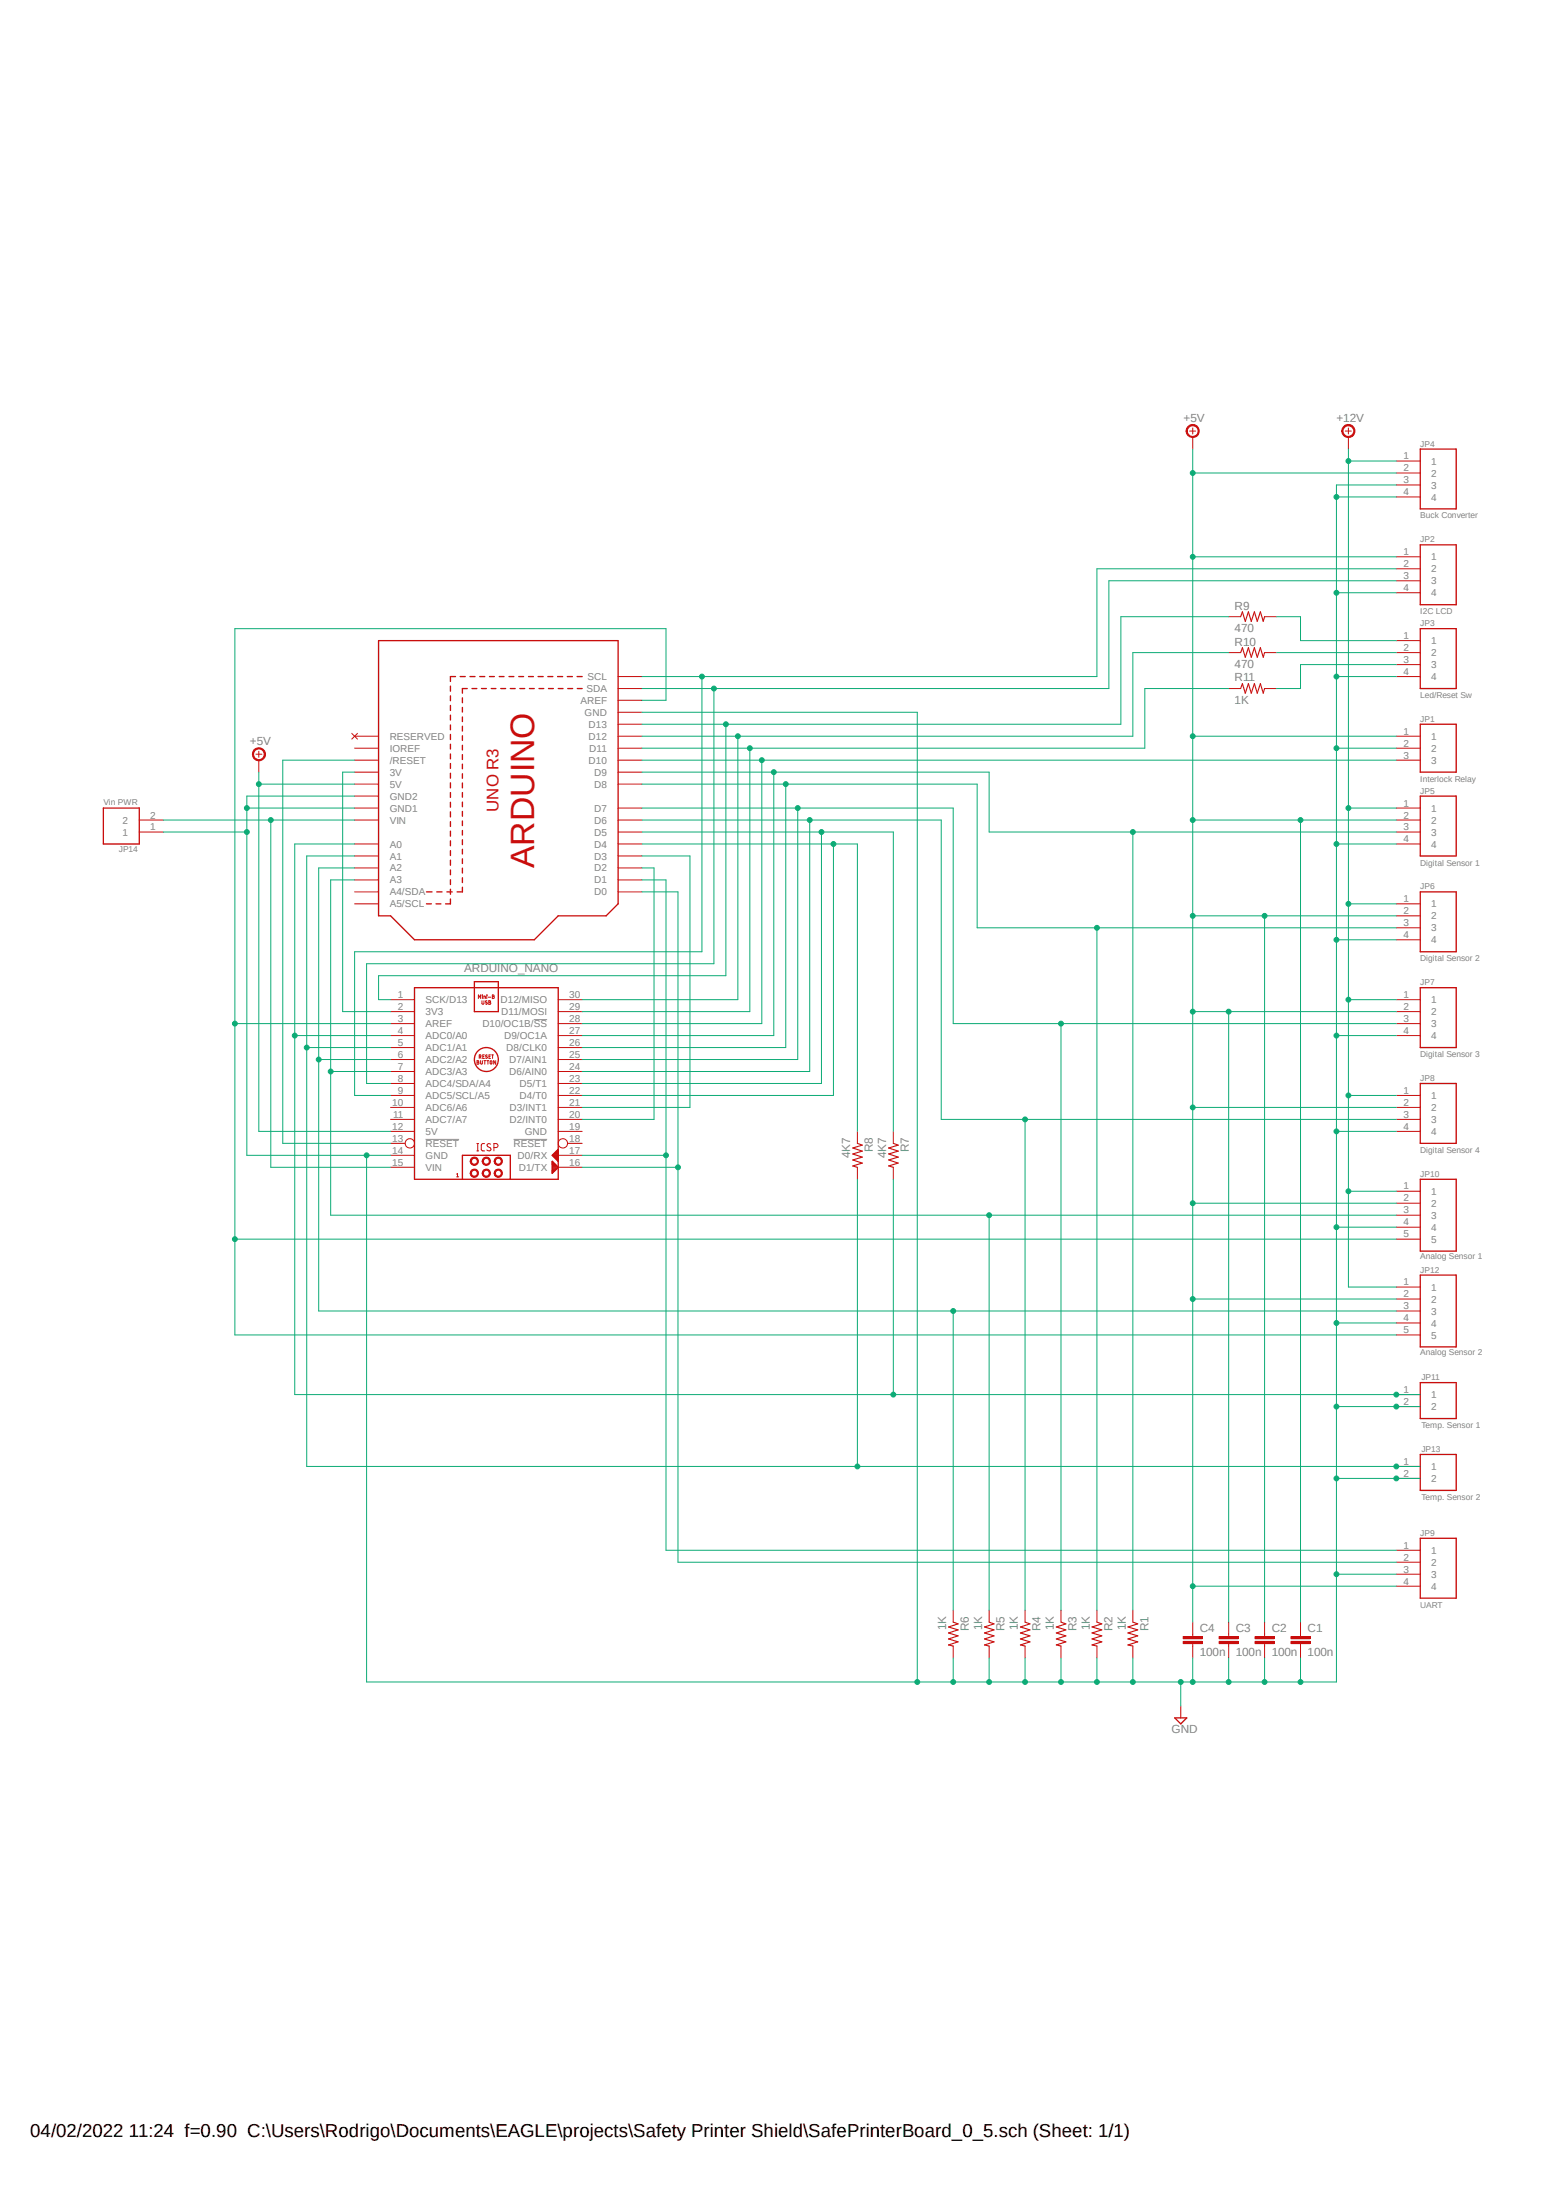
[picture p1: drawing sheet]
<svg xmlns="http://www.w3.org/2000/svg" width="297mm" height="420mm" viewBox="0 0 297 420" stroke-linecap="round" stroke-linejoin="round" font-family="sans-serif">
<path d="M19.3 78.3l264.3 253.1M283.6 78.3l-264.3 253.1" fill="none" stroke="#fff" stroke-width=".19"/>
<path d="M101.9 194.6h2.5M81.2 217.5h6.4M98 217.5h6.4" fill="none" stroke="#808080" stroke-width=".19"/>
<g fill="none" stroke="#c90d0c" stroke-width=".25">
<path d="M72.3 122.3h45.7v50.3l-2.3 2.2h-9.1l-4.6 4.6h-22.9l-4.6-4.6h-2.2zM86 131v1M86 132.8v1M86 134.7v.9M86 136.5v1M86 138.4v.9M87 129.2h-1v.9M87.8 129.2h1M88.3 133.2v1M88.3 135v.9M88.3 136.9v.9M88.3 138.6v1"/>
<path d="M89.2 131.4h-.9v.9M89.7 129.2h1M90.1 131.4h.9M91.6 129.2h.9M91.9 131.4h.9M93.4 129.2h1M93.8 131.4h.9M95.3 129.2h.9M95.6 131.4h.9M97.2 129.2h.9M97.4 131.4h.9M99 129.2h.9"/>
<path d="M99.2 131.4h1M100.9 129.2h.9M101 131.4h1M102.7 129.2h1M102.9 131.4h.9M104.6 129.2h.9M104.7 131.4h.9M106.4 129.2h1M106.6 131.4h.9M108.3 129.2h1M108.4 131.4h.9M110.2 129.2h.9"/>
<path d="M110.2 131.4h.9M86 140.2v1M86 142.1v.9M86 143.9v1M86 145.8v.9M86 147.6v.9M86 149.4v1M86 151.3v.9M86 153.2v.9M86 155v1M86 156.8v1M86 158.7v.9"/>
<path d="M88.3 140.5v.9M88.3 142.3v.9M88.3 144.1v.9M88.3 145.9v.9M88.3 147.7v.9M88.3 149.5v.9M88.3 151.3v.9M88.3 153.1v.9M88.3 154.9v.9M88.3 156.7v.9M88.3 158.5v.9M81.4 172.6h.9"/>
<path d="M81.4 170.3h1.1M83.2 172.6h1M83.4 170.3h1M85.3 170.3h1M86 160.5v1M86 162.4v.9M86 164.2v1M86 166.1v.9M86 167.9v1M86 169.8v.9M86 171.6v1h-1M88.3 160.3v.9"/>
<path d="M88.3 162.1v.9M88.3 164v.8M88.3 165.7v1M88.3 167.6v.9M88.3 169.4v.9h-1.1"/>
</g>
<g fill="none" stroke="#c90d0c" stroke-width=".19">
<path d="M67.1 140l1.1 1.1M68.2 140l-1.1 1.1M118 138.3h4.6M118 136h4.6M118 133.7h4.6M118 129.2h4.6M118 131.4h4.6M48.9 144h1.1M49.4 143.4v1.2M67.7 156.5h4.6M67.7 154.3h4.6M67.7 149.7h4.6"/>
<path d="M67.7 147.4h4.6M67.7 145.1h4.6M67.7 142.8h4.6M67.7 140.5h4.6M67.7 152h4.6M118 158.8h4.6M118 156.5h4.6M118 154.3h4.6M118 149.7h4.6M118 147.4h4.6M118 145.1h4.6M118 142.8h4.6"/>
<path d="M118 140.5h4.6M67.7 170.3h4.6M67.7 168h4.6M67.7 165.7h4.6M67.7 163.4h4.6M67.7 161.1h4.6M67.7 172.6h4.6M118 170.3h4.6M118 168h4.6M118 165.7h4.6M118 163.4h4.6M118 161.1h4.6"/>
</g>
<path d="M48.5 143.1a1.27 1.27 0 0 1 2 .1 1.27 1.27 0 0 1-.7 1.9 1.27 1.27 0 0 1-1.6-1.1h.2a1.02 1.02 0 0 1 1.4-1 1.02 1.02 0 0 1 .3 1.7 1.02 1.02 0 0 1-1.6-.3l-.1-.4h-.2z" fill-rule="evenodd" fill="#c90d0c"/>
<path d="M256.8 82.3h1.1M257.4 81.7v1.1M48.5 143.1a1.27 1.27 0 0 1 2 .1 1.27 1.27 0 0 1-.7 1.9 1.27 1.27 0 0 1-1.6-1.1h.2a1.02 1.02 0 0 1 1.4-1 1.02 1.02 0 0 1 .3 1.7 1.02 1.02 0 0 1-1.6-.3l-.1-.4h-.2zM49.4 145.1v2.3" fill="none" stroke="#c90d0c" stroke-width=".19"/>
<path d="M256.5 81.4a1.26 1.26 0 0 1 1.9 .3 1.26 1.26 0 0 1-.7 1.8 1.26 1.26 0 0 1-1.6-1.2h.2a1.05 1.05 0 0 1 1.4-1 1.05 1.05 0 0 1 .4 1.7 1.05 1.05 0 0 1-1.7-.3l-.1-.4h-.2z" fill-rule="evenodd" fill="#c90d0c"/>
<path d="M227.1 82.3h1.1M227.7 81.7v1.1M256.5 81.4a1.26 1.26 0 0 1 1.9 .3 1.26 1.26 0 0 1-.7 1.8 1.26 1.26 0 0 1-1.6-1.2h.2a1.05 1.05 0 0 1 1.4-1 1.05 1.05 0 0 1 .4 1.7 1.05 1.05 0 0 1-1.7-.3l-.1-.4h-.2zM257.4 83.4v2.3" fill="none" stroke="#c90d0c" stroke-width=".19"/>
<path d="M226.7 81.4a1.26 1.26 0 0 1 2 .3 1.26 1.26 0 0 1-.7 1.8 1.26 1.26 0 0 1-1.6-1.2h.3a1.03 1.03 0 0 1 1.3-1 1.03 1.03 0 0 1 .6 1.6 1.03 1.03 0 0 1-1.7 .1l-.2-.7h-.3z" fill-rule="evenodd" fill="#c90d0c"/>
<g fill="none" stroke="#c90d0c" stroke-width=".19">
<path d="M226.7 81.4a1.26 1.26 0 0 1 2 .3 1.26 1.26 0 0 1-.7 1.8 1.26 1.26 0 0 1-1.6-1.2h.3a1.03 1.03 0 0 1 1.3-1 1.03 1.03 0 0 1 .6 1.6 1.03 1.03 0 0 1-1.7 .1l-.2-.7h-.3zM227.7 83.4v2.3M74.5 200h4.6M74.5 197.7h4.6M74.5 195.4h4.6M74.5 193.1h4.6M74.5 190.8h4.6M91.3 190.6v-.7l.2 .4 .2-.4v.7M92 191.1l.1 .6 .2-.1 .1-.5M92 189.9v.1M92 189.9h.1M92 190h.1"/>
<path d="M92.1 190.2v.4M92.4 190.6v-.4h.2l.1 .4M92.9 189.9h.1M92.9 190.2v.4M93 191.1h-.2l-.1 .2 .3 .1v.2h-.3M93.2 190.4h.5M93.3 191.1l.3 .1-.1 .1 .2 .3-.2 .1h-.2zM93.3 191.3h.2M94 189.9l.3 .2-.1 .1 .2 .3-.2 .1h-.2zM94 190.2h.2M106.6 200h4.5M106.6 197.7h4.5"/>
<path d="M106.6 195.4h4.5M106.6 193.1h4.5M106.6 190.8h4.5M74.5 218.3h2.8M74.5 216h4.6M74.5 213.7h4.6M74.5 211.4h4.6M74.5 209.1h4.6M74.5 206.8h4.6M74.5 204.6h4.6M74.5 202.3h4.6M91 219.7h.4"/>
<path d="M91 218.3h.4M91.1 202.5l.3 .1-.1 .2 .1 .2-.1 .2h-.2zM91.1 202.8h.2M91.2 218.3v1.4M91.5 201.8h.2M91.7 201.8l.1-.3-.3-.1v.7M91.7 201.8l.1 .3M91.7 202.5l.2 .7 .2-.1v-.6M92.2 201.7h.2M92.4 202.5h.4M92.5 201.4h-.3v.7h.3M92.5 218.3l-.5 .1-.1 .2v.9l.6 .2"/>
<path d="M92.5 202.5v.7M92.9 202.5h.4M93 201.4h-.2l-.1 .1 .3 .5h-.3M93.1 202.5v.7M93.3 201.7h.3M93.6 202.6h.3v.5l-.1 .1-.2-.3zM93.6 218.4a.35 .35 0 0 0-.5 0 .35 .35 0 0 0 0 .5l.5 .2a.31 .31 0 0 1 .1 .4 .31 .31 0 0 1-.3 .2l-.5-.2M93.6 201.4h-.3v.7h.3M93.9 201.4h.3M94 201.4v.7M94.3 219.1h.4l.3-.2a.41 .41 0 0 0-.3-.6h-.4v1.4M94.6 202.5v.7l-.4-.7v.7"/>
<path d="M106.6 216h4.5M106.6 213.7h4.5M106.6 211.4h4.5M106.6 209.1h4.5M106.6 206.8h4.5M106.6 204.6h4.5M106.6 202.3h4.5M108.3 218.3h2.8M163.7 216v2.3M170.5 216v2.3M74.5 222.8h4.6M74.5 220.6h4.6"/>
<path d="M106.6 222.8h4.5M106.6 220.6h4.5M163.7 222.8v2.3M170.5 222.8v2.3M181.9 307.4v2.3M181.9 314.2v2.3M188.8 307.4v2.3M188.8 314.2v2.3M195.7 307.4v2.3M195.7 314.2v2.3M202.5 307.4v2.3M202.5 314.2v2.3"/>
<path d="M209.4 307.4v2.3M209.4 314.2v2.3M216.2 307.4v2.3M216.2 314.2v2.3M225.8 313.4h3.7v.4h-3.7zM225.8 312.4h3.7v.4h-3.7zM227.7 309.7v2.7M227.7 313.8v2.7M232.7 313.4h3.6v.4h-3.6zM232.7 312.4h3.6v.4h-3.6zM234.5 309.7v2.7M234.5 313.8v2.7"/>
<path d="M239.6 313.4h3.6v.4h-3.6zM239.6 312.4h3.6v.4h-3.6zM241.4 309.7v2.7M241.4 313.8v2.7M246.4 313.4h3.7v.4h-3.7zM246.4 312.4h3.7v.4h-3.7zM248.2 309.7v2.7M248.2 313.8v2.7M225.4 325.7v2.3"/>
<circle cx="78.2" cy="218.3" r=".89"/>
<circle cx="107.4" cy="218.3" r=".89"/>
</g>
<g fill="none" stroke="#c90d0c" stroke-width=".25">
<path d="M79.1 188.6h27.5v36.5h-27.5zM90.6 187.4h4.5v5.7h-4.5zM88.3 225.1v-4.5h9.1v4.5M224.2 328h2.3l-1.1 1.1z"/>
<circle cx="92.8" cy="202.3" r="2.29"/>
</g>
<path d="M225.8 313.6h3.7M225.8 312.6h3.7M232.7 313.6h3.6M232.7 312.6h3.6M239.6 313.6h3.6M239.6 312.6h3.6M246.4 313.6h3.7M246.4 312.6h3.7" fill="none" stroke="#c90d0c" stroke-width=".42"/>
<path d="M163.7 218.3l.9 .3-1.8 .6 1.8 .6-1.8 .5 1.8 .6-1.8 .5 1.8 .6-1.8 .6 .9 .2M170.5 218.3l.9 .3-1.8 .6 1.8 .6-1.8 .5 1.8 .6-1.8 .5 1.8 .6-1.8 .6 .9 .2M181.9 309.7l1 .3-1.8 .6 1.8 .5-1.8 .6 1.8 .6-1.8 .6 1.8 .5-1.8 .6 .8 .2M188.8 309.7l.9 .3-1.8 .6 1.8 .5-1.8 .6 1.8 .6-1.8 .6 1.8 .5-1.8 .6 .9 .2M195.7 309.7l.9 .3-1.8 .6 1.8 .5-1.8 .6 1.8 .6-1.8 .6 1.8 .5-1.8 .6 .9 .2M202.5 309.7l1 .3-1.9 .6 1.9 .5-1.9 .6 1.9 .6-1.9 .6 1.9 .5-1.9 .6 .9 .2M209.4 309.7l.9 .3-1.9 .6 1.9 .5-1.9 .6 1.9 .6-1.9 .6 1.9 .5-1.9 .6 1 .2M216.2 309.7l1 .3-1.9 .6 1.9 .5-1.9 .6 1.9 .6-1.9 .6 1.9 .5-1.9 .6 .9 .2" fill="none" stroke="#c90d0c" stroke-width=".21"/>
<path d="M94.7 221a.8 .8 0 0 1 1.1 .4 .8 .8 0 0 1-.5 1 .8 .8 0 0 1-1-.7h.3a.56 .56 0 0 1 .8-.5 .56 .56 0 0 1 .1 .9 .56 .56 0 0 1-.9-.1v-.3h-.3z" fill-rule="evenodd" fill="#c90d0c"/>
<path d="M94.7 221a.8 .8 0 0 1 1.1 .4 .8 .8 0 0 1-.5 1 .8 .8 0 0 1-1-.7h.3a.56 .56 0 0 1 .8-.5 .56 .56 0 0 1 .1 .9 .56 .56 0 0 1-.9-.1v-.3h-.3z" fill="none" stroke="#c90d0c" stroke-width=".19"/>
<path d="M92.4 223.3a.8 .8 0 0 1 1.2 .3 .8 .8 0 0 1-.6 1.1 .8 .8 0 0 1-1-.7h.3a.56 .56 0 0 1 .8-.5 .56 .56 0 0 1 .1 .9 .56 .56 0 0 1-.9-.2v-.2h-.3z" fill-rule="evenodd" fill="#c90d0c"/>
<path d="M92.4 223.3a.8 .8 0 0 1 1.2 .3 .8 .8 0 0 1-.6 1.1 .8 .8 0 0 1-1-.7h.3a.56 .56 0 0 1 .8-.5 .56 .56 0 0 1 .1 .9 .56 .56 0 0 1-.9-.2v-.2h-.3z" fill="none" stroke="#c90d0c" stroke-width=".19"/>
<path d="M90.1 223.3a.8 .8 0 0 1 1.2 .3 .8 .8 0 0 1-.6 1.1 .8 .8 0 0 1-1-.7h.3a.56 .56 0 0 1 .8-.5 .56 .56 0 0 1 .2 .9 .56 .56 0 0 1-1-.2v-.2h-.3z" fill-rule="evenodd" fill="#c90d0c"/>
<path d="M90.1 223.3a.8 .8 0 0 1 1.2 .3 .8 .8 0 0 1-.6 1.1 .8 .8 0 0 1-1-.7h.3a.56 .56 0 0 1 .8-.5 .56 .56 0 0 1 .2 .9 .56 .56 0 0 1-1-.2v-.2h-.3z" fill="none" stroke="#c90d0c" stroke-width=".19"/>
<path d="M94.7 223.3a.8 .8 0 0 1 1.1 .3 .8 .8 0 0 1-.5 1.1 .8 .8 0 0 1-1-.7h.3a.56 .56 0 0 1 .8-.5 .56 .56 0 0 1 .1 .9 .56 .56 0 0 1-.9-.2v-.2h-.3z" fill-rule="evenodd" fill="#c90d0c"/>
<path d="M94.7 223.3a.8 .8 0 0 1 1.1 .3 .8 .8 0 0 1-.5 1.1 .8 .8 0 0 1-1-.7h.3a.56 .56 0 0 1 .8-.5 .56 .56 0 0 1 .1 .9 .56 .56 0 0 1-.9-.2v-.2h-.3z" fill="none" stroke="#c90d0c" stroke-width=".19"/>
<path d="M90.1 221a.8 .8 0 0 1 1.2 .4 .8 .8 0 0 1-.6 1 .8 .8 0 0 1-1-.7h.3a.56 .56 0 0 1 .8-.5 .56 .56 0 0 1 .2 .9 .56 .56 0 0 1-1-.1v-.3h-.3z" fill-rule="evenodd" fill="#c90d0c"/>
<path d="M90.1 221a.8 .8 0 0 1 1.2 .4 .8 .8 0 0 1-.6 1 .8 .8 0 0 1-1-.7h.3a.56 .56 0 0 1 .8-.5 .56 .56 0 0 1 .2 .9 .56 .56 0 0 1-1-.1v-.3h-.3z" fill="none" stroke="#c90d0c" stroke-width=".19"/>
<path d="M92.4 221a.8 .8 0 0 1 1.2 .4 .8 .8 0 0 1-.6 1 .8 .8 0 0 1-1-.7h.3a.56 .56 0 0 1 .8-.5 .56 .56 0 0 1 .1 .9 .56 .56 0 0 1-.9-.1v-.3h-.3z" fill-rule="evenodd" fill="#c90d0c"/>
<g fill="none" stroke="#c90d0c" stroke-width=".19">
<path d="M266.5 88h4.6M266.5 90.3h4.6M266.5 92.6h4.6M266.5 94.9h4.6M234.5 117.7h2.3M241.4 117.7h2.3M266.5 106.3h4.6M266.5 108.6h4.6M266.5 110.9h4.6M266.5 113.2h4.6M234.5 124.6h2.3M234.5 131.4h2.3"/>
<path d="M241.4 124.6h2.3M241.4 131.4h2.3M266.5 122.3h4.6M266.5 124.6h4.6M266.5 126.9h4.6M266.5 129.2h4.6M26.6 156.5h4.6M26.6 158.8h4.6M266.5 140.5h4.6M266.5 142.8h4.6M266.5 145.1h4.6M266.5 154.3h4.6"/>
<path d="M266.5 156.5h4.6M266.5 158.8h4.6M266.5 161.1h4.6M266.5 172.6h4.6M266.5 174.8h4.6M266.5 177.1h4.6M266.5 179.4h4.6M266.5 190.8h4.6M266.5 193.1h4.6M266.5 195.4h4.6M266.5 197.7h4.6M266.5 209.1h4.6"/>
<path d="M266.5 211.4h4.6M266.5 213.7h4.6M266.5 216h4.6M87.2 224.2l.1-.2v.7M87.2 224.7h.3M92.4 221a.8 .8 0 0 1 1.2 .4 .8 .8 0 0 1-.6 1 .8 .8 0 0 1-1-.7h.3a.56 .56 0 0 1 .8-.5 .56 .56 0 0 1 .1 .9 .56 .56 0 0 1-.9-.1v-.3h-.3zM266.5 227.4h4.6M266.5 229.7h4.6M266.5 232h4.6M266.5 234.3h4.6M266.5 236.6h4.6M266.5 245.7h4.6"/>
<path d="M266.5 248h4.6M266.5 250.3h4.6M266.5 252.6h4.6M266.5 254.8h4.6M266.5 266.2h4.6M266.5 268.5h4.6M266.5 280h4.6M266.5 296h4.6M266.5 298.2h4.6M266.5 282.2h4.6M266.5 300.5h4.6M266.5 302.8h4.6"/>
</g>
<g fill="none" stroke="#c90d0c" stroke-width=".25">
<path d="M271.1 85.7h6.9v11.5h-6.9zM271.1 104h6.9v11.4h-6.9zM271.1 120h6.9v11.4h-6.9zM271.1 138.3h6.9v9.1h-6.9zM19.7 154.3h6.9v6.8h-6.9zM271.1 152h6.9v11.4h-6.9zM271.1 170.3h6.9v11.4h-6.9zM271.1 188.6h6.9v11.4h-6.9zM106.1 219.8h.5M106.3 219.7h.3M106.5 219.5h.1M271.1 206.8h6.9v11.5h-6.9z"/>
<path d="M105.4 221.7l1.2 1.1-1.2 1.2zM105.4 223.9l.1 .1M105.4 223.8h.2M105.4 223.6h.3M105.4 223.5h.5M105.4 223.3h.7M105.4 223.1h.9M105.4 223h1M105.4 222.8h1.1M105.4 222.6h.9M105.4 222.5h.8M105.4 222.3h.6"/>
<path d="M105.4 222.2h.5M105.4 222h.3M105.4 221.8h.1M105.4 220.6l1.2-1.2v2.3zM105.5 220.5h1.1M105.5 220.6h1.1M105.6 220.3h1M105.7 220.8h.9M105.8 220.2h.8M105.8 221h.8M106 220h.6M106 221.1h.6"/>
<path d="M106.2 221.3h.4M106.3 221.5h.3M106.5 221.7h.1M271.1 225.1h6.9v13.7h-6.9zM271.1 243.4h6.9v13.7h-6.9zM271.1 263.9h6.9v6.9h-6.9zM271.1 277.7h6.9v6.8h-6.9zM271.1 293.7h6.9v11.4h-6.9z"/>
</g>
<path d="M236.8 117.7l.4-.9 .5 1.8 .6-1.8 .5 1.8 .6-1.8 .6 1.8 .6-1.8 .5 1.8 .3-.9M236.8 124.6l.4-.9 .5 1.8 .6-1.8 .5 1.8 .6-1.8 .6 1.8 .6-1.8 .5 1.8 .3-.9M236.8 131.4l.4-.9 .5 1.8 .6-1.8 .5 1.8 .6-1.8 .6 1.8 .6-1.8 .5 1.8 .3-.9" fill="none" stroke="#c90d0c" stroke-width=".21"/>
<path d="M49.4 149.7h18.3M49.4 147.4v68.6h25.1" fill="none" stroke="#0dab76" stroke-width=".19"/>
<circle cx="49.4" cy="149.7" r=".46" fill="#0dab76"/>
<g fill="none" stroke="#0dab76" stroke-width=".19">
<path d="M227.7 85.7v89.1M227.7 156.5h38.8"/>
<circle cx="49.4" cy="149.7" r=".46"/>
</g>
<circle cx="227.7" cy="156.5" r=".46" fill="#0dab76"/>
<g fill="none" stroke="#0dab76" stroke-width=".19">
<path d="M266.5 174.8h-38.8v18.3"/>
<circle cx="227.7" cy="156.5" r=".46"/>
</g>
<circle cx="227.7" cy="174.8" r=".46" fill="#0dab76"/>
<g fill="none" stroke="#0dab76" stroke-width=".19">
<path d="M227.7 193.1h6.8"/>
<circle cx="227.7" cy="174.8" r=".46"/>
</g>
<circle cx="227.7" cy="140.5" r=".46" fill="#0dab76"/>
<g fill="none" stroke="#0dab76" stroke-width=".19">
<path d="M227.7 140.5h38.8M227.7 193.1v18.3h38.8M234.5 193.1h32"/>
<circle cx="227.7" cy="140.5" r=".46"/>
</g>
<circle cx="227.7" cy="193.1" r=".46" fill="#0dab76"/>
<g fill="none" stroke="#0dab76" stroke-width=".19">
<path d="M248.2 156.5v153.2"/>
<circle cx="227.7" cy="193.1" r=".46"/>
</g>
<circle cx="248.2" cy="156.5" r=".46" fill="#0dab76"/>
<g fill="none" stroke="#0dab76" stroke-width=".19">
<path d="M241.4 174.8v134.9"/>
<circle cx="248.2" cy="156.5" r=".46"/>
</g>
<circle cx="241.4" cy="174.8" r=".46" fill="#0dab76"/>
<g fill="none" stroke="#0dab76" stroke-width=".19">
<path d="M234.5 193.1v116.6"/>
<circle cx="241.4" cy="174.8" r=".46"/>
</g>
<circle cx="234.5" cy="193.1" r=".46" fill="#0dab76"/>
<g fill="none" stroke="#0dab76" stroke-width=".19">
<path d="M227.7 302.8v6.9"/>
<circle cx="234.5" cy="193.1" r=".46"/>
</g>
<circle cx="227.7" cy="211.4" r=".46" fill="#0dab76"/>
<g fill="none" stroke="#0dab76" stroke-width=".19">
<path d="M227.7 211.4v91.4M227.7 229.7h38.8"/>
<circle cx="227.7" cy="211.4" r=".46"/>
</g>
<circle cx="227.7" cy="229.7" r=".46" fill="#0dab76"/>
<g fill="none" stroke="#0dab76" stroke-width=".19">
<path d="M227.7 248h38.8"/>
<circle cx="227.7" cy="229.7" r=".46"/>
</g>
<circle cx="227.7" cy="248" r=".46" fill="#0dab76"/>
<g fill="none" stroke="#0dab76" stroke-width=".19">
<path d="M227.7 106.3h38.8"/>
<circle cx="227.7" cy="248" r=".46"/>
</g>
<circle cx="227.7" cy="106.3" r=".46" fill="#0dab76"/>
<g fill="none" stroke="#0dab76" stroke-width=".19">
<path d="M227.7 90.3h38.8"/>
<circle cx="227.7" cy="106.3" r=".46"/>
</g>
<circle cx="227.7" cy="90.3" r=".46" fill="#0dab76"/>
<g fill="none" stroke="#0dab76" stroke-width=".19">
<path d="M227.7 302.8h38.8"/>
<circle cx="227.7" cy="90.3" r=".46"/>
</g>
<circle cx="227.7" cy="302.8" r=".46" fill="#0dab76"/>
<g fill="none" stroke="#0dab76" stroke-width=".19">
<path d="M214 117.7v20.6h-91.4M138.6 138.3v48h-66.3v4.5h2.2"/>
<circle cx="227.7" cy="302.8" r=".46"/>
</g>
<circle cx="138.6" cy="138.3" r=".46" fill="#0dab76"/>
<g fill="none" stroke="#0dab76" stroke-width=".19">
<path d="M214 117.7h20.5M216.2 124.6v15.9h-93.6M140.8 140.5v50.3"/>
<circle cx="138.6" cy="138.3" r=".46"/>
</g>
<circle cx="140.8" cy="140.5" r=".46" fill="#0dab76"/>
<g fill="none" stroke="#0dab76" stroke-width=".19">
<path d="M216.2 124.6h18.3M218.5 131.4v11.4h-95.9M143.1 142.8v50.3M111.1 190.8h29.7"/>
<circle cx="140.8" cy="140.5" r=".46"/>
</g>
<circle cx="143.1" cy="142.8" r=".46" fill="#0dab76"/>
<g fill="none" stroke="#0dab76" stroke-width=".19">
<path d="M266.5 108.6h-57.1v20.6h-86.8M134 129.2v52.5h-66.3v27.4h6.8M218.5 131.4h16M111.1 193.1h32"/>
<circle cx="143.1" cy="142.8" r=".46"/>
</g>
<circle cx="134" cy="129.2" r=".46" fill="#0dab76"/>
<g fill="none" stroke="#0dab76" stroke-width=".19">
<path d="M266.5 110.9h-54.8v20.5h-89.1M136.3 131.4v52.6h-66.3v22.8h4.5"/>
<circle cx="134" cy="129.2" r=".46"/>
</g>
<circle cx="136.3" cy="131.4" r=".46" fill="#0dab76"/>
<g fill="none" stroke="#0dab76" stroke-width=".19">
<path d="M122.6 145.1h143.9M145.4 145.1v50.3"/>
<circle cx="136.3" cy="131.4" r=".46"/>
</g>
<circle cx="145.4" cy="145.1" r=".46" fill="#0dab76"/>
<g fill="none" stroke="#0dab76" stroke-width=".19">
<path d="M122.6 149.7h63.9v27.4h80M150 149.7v50.3M111.1 195.4h34.3"/>
<circle cx="145.4" cy="145.1" r=".46"/>
</g>
<circle cx="150" cy="149.7" r=".46" fill="#0dab76"/>
<g fill="none" stroke="#0dab76" stroke-width=".19">
<path d="M209.4 177.1v130.3"/>
<circle cx="150" cy="149.7" r=".46"/>
</g>
<circle cx="209.4" cy="177.1" r=".46" fill="#0dab76"/>
<g fill="none" stroke="#0dab76" stroke-width=".19">
<path d="M122.6 154.3h59.3v41.1h84.6M152.3 154.3v48M111.1 200h38.9"/>
<circle cx="209.4" cy="177.1" r=".46"/>
</g>
<circle cx="152.3" cy="154.3" r=".46" fill="#0dab76"/>
<g fill="none" stroke="#0dab76" stroke-width=".19">
<path d="M202.5 195.4v112"/>
<circle cx="152.3" cy="154.3" r=".46"/>
</g>
<circle cx="202.5" cy="195.4" r=".46" fill="#0dab76"/>
<g fill="none" stroke="#0dab76" stroke-width=".19">
<path d="M122.6 147.4h66.2v11.4h77.7M147.7 147.4v50.3M111.1 202.3h41.2"/>
<circle cx="202.5" cy="195.4" r=".46"/>
</g>
<circle cx="147.7" cy="147.4" r=".46" fill="#0dab76"/>
<g fill="none" stroke="#0dab76" stroke-width=".19">
<path d="M216.2 158.8v148.6"/>
<circle cx="147.7" cy="147.4" r=".46"/>
</g>
<circle cx="216.2" cy="158.8" r=".46" fill="#0dab76"/>
<g fill="none" stroke="#0dab76" stroke-width=".19">
<path d="M122.6 156.5h57.1v57.2h86.8M154.6 156.5v48.1M111.1 197.7h36.6"/>
<circle cx="216.2" cy="158.8" r=".46"/>
</g>
<circle cx="154.6" cy="156.5" r=".46" fill="#0dab76"/>
<g fill="none" stroke="#0dab76" stroke-width=".19">
<path d="M195.7 213.7v93.7"/>
<circle cx="154.6" cy="156.5" r=".46"/>
</g>
<circle cx="195.7" cy="213.7" r=".46" fill="#0dab76"/>
<g fill="none" stroke="#0dab76" stroke-width=".19">
<path d="M122.6 158.8h47.9v57.2M156.8 158.8v48M111.1 204.6h43.5"/>
<circle cx="195.7" cy="213.7" r=".46"/>
</g>
<circle cx="156.8" cy="158.8" r=".46" fill="#0dab76"/>
<g fill="none" stroke="#0dab76" stroke-width=".19">
<path d="M122.6 161.1h41.1v54.9M159.1 161.1v48M111.1 206.8h45.7"/>
<circle cx="156.8" cy="158.8" r=".46"/>
</g>
<circle cx="159.1" cy="161.1" r=".46" fill="#0dab76"/>
<g fill="none" stroke="#0dab76" stroke-width=".19">
<path d="M74.5 204.6h-11.4v27.4M111.1 209.1h48M266.5 232h-77.7v75.4"/>
<circle cx="159.1" cy="161.1" r=".46"/>
</g>
<circle cx="63.1" cy="204.6" r=".46" fill="#0dab76"/>
<g fill="none" stroke="#0dab76" stroke-width=".19">
<path d="M67.7 168h-4.6v36.6M63.1 232h125.7"/>
<circle cx="63.1" cy="204.6" r=".46"/>
</g>
<circle cx="188.8" cy="232" r=".46" fill="#0dab76"/>
<g fill="none" stroke="#0dab76" stroke-width=".19">
<path d="M67.7 165.7h-6.9v84.6h205.7M60.8 202.3h13.7"/>
<circle cx="188.8" cy="232" r=".46"/>
</g>
<circle cx="60.8" cy="202.3" r=".46" fill="#0dab76"/>
<g fill="none" stroke="#0dab76" stroke-width=".19">
<path d="M181.9 250.3v57.1"/>
<circle cx="60.8" cy="202.3" r=".46"/>
</g>
<circle cx="181.9" cy="250.3" r=".46" fill="#0dab76"/>
<g fill="none" stroke="#0dab76" stroke-width=".19">
<path d="M266.5 172.6h-9.1v18.2h9.1"/>
<circle cx="181.9" cy="250.3" r=".46"/>
</g>
<circle cx="257.4" cy="172.6" r=".46" fill="#0dab76"/>
<g fill="none" stroke="#0dab76" stroke-width=".19">
<path d="M257.4 190.8v18.3h9.1"/>
<circle cx="257.4" cy="172.6" r=".46"/>
</g>
<circle cx="257.4" cy="190.8" r=".46" fill="#0dab76"/>
<g fill="none" stroke="#0dab76" stroke-width=".19">
<path d="M257.4 209.1v18.3h9.1"/>
<circle cx="257.4" cy="190.8" r=".46"/>
</g>
<circle cx="257.4" cy="209.1" r=".46" fill="#0dab76"/>
<g fill="none" stroke="#0dab76" stroke-width=".19">
<path d="M257.4 227.4v18.3h9.1"/>
<circle cx="257.4" cy="209.1" r=".46"/>
</g>
<circle cx="257.4" cy="227.4" r=".46" fill="#0dab76"/>
<g fill="none" stroke="#0dab76" stroke-width=".19">
<path d="M257.4 85.7v86.9M257.4 154.3h9.1"/>
<circle cx="257.4" cy="227.4" r=".46"/>
</g>
<circle cx="257.4" cy="154.3" r=".46" fill="#0dab76"/>
<g fill="none" stroke="#0dab76" stroke-width=".19">
<path d="M257.4 88h9.1"/>
<circle cx="257.4" cy="154.3" r=".46"/>
</g>
<circle cx="257.4" cy="88" r=".46" fill="#0dab76"/>
<g fill="none" stroke="#0dab76" stroke-width=".19">
<path d="M122.6 136h52.5v185.1h50.3v4.6M266.5 179.4h-11.4v36.6M255.1 197.7h11.4"/>
<circle cx="257.4" cy="88" r=".46"/>
</g>
<circle cx="255.1" cy="197.7" r=".46" fill="#0dab76"/>
<g fill="none" stroke="#0dab76" stroke-width=".19">
<path d="M266.5 161.1h-11.4v18.3"/>
<circle cx="255.1" cy="197.7" r=".46"/>
</g>
<circle cx="255.1" cy="179.4" r=".46" fill="#0dab76"/>
<g fill="none" stroke="#0dab76" stroke-width=".19">
<path d="M266.5 142.8h-11.4v18.3"/>
<circle cx="255.1" cy="179.4" r=".46"/>
</g>
<circle cx="255.1" cy="161.1" r=".46" fill="#0dab76"/>
<g fill="none" stroke="#0dab76" stroke-width=".19">
<path d="M255.1 216h11.4M255.1 300.5v20.6h-29.7"/>
<circle cx="255.1" cy="161.1" r=".46"/>
</g>
<circle cx="225.4" cy="321.1" r=".46" fill="#0dab76"/>
<circle cx="225.4" cy="321.1" r=".46" fill="none" stroke="#0dab76" stroke-width=".19"/>
<circle cx="255.1" cy="216" r=".46" fill="#0dab76"/>
<g fill="none" stroke="#0dab76" stroke-width=".19">
<path d="M255.1 216v84.5M202.5 316.5v4.6"/>
<circle cx="255.1" cy="216" r=".46"/>
</g>
<circle cx="202.5" cy="321.1" r=".46" fill="#0dab76"/>
<g fill="none" stroke="#0dab76" stroke-width=".19">
<path d="M209.4 316.5v4.6"/>
<circle cx="202.5" cy="321.1" r=".46"/>
</g>
<circle cx="209.4" cy="321.1" r=".46" fill="#0dab76"/>
<g fill="none" stroke="#0dab76" stroke-width=".19">
<path d="M216.2 316.5v4.6"/>
<circle cx="209.4" cy="321.1" r=".46"/>
</g>
<circle cx="216.2" cy="321.1" r=".46" fill="#0dab76"/>
<g fill="none" stroke="#0dab76" stroke-width=".19">
<path d="M227.7 316.5v4.6"/>
<circle cx="216.2" cy="321.1" r=".46"/>
</g>
<circle cx="227.7" cy="321.1" r=".46" fill="#0dab76"/>
<g fill="none" stroke="#0dab76" stroke-width=".19">
<path d="M234.5 316.5v4.6"/>
<circle cx="227.7" cy="321.1" r=".46"/>
</g>
<circle cx="234.5" cy="321.1" r=".46" fill="#0dab76"/>
<g fill="none" stroke="#0dab76" stroke-width=".19">
<path d="M241.4 316.5v4.6"/>
<circle cx="234.5" cy="321.1" r=".46"/>
</g>
<circle cx="241.4" cy="321.1" r=".46" fill="#0dab76"/>
<g fill="none" stroke="#0dab76" stroke-width=".19">
<path d="M248.2 316.5v4.6"/>
<circle cx="241.4" cy="321.1" r=".46"/>
</g>
<circle cx="248.2" cy="321.1" r=".46" fill="#0dab76"/>
<g fill="none" stroke="#0dab76" stroke-width=".19">
<path d="M195.7 316.5v4.6"/>
<circle cx="248.2" cy="321.1" r=".46"/>
</g>
<circle cx="195.7" cy="321.1" r=".46" fill="#0dab76"/>
<g fill="none" stroke="#0dab76" stroke-width=".19">
<path d="M266.5 268.5h4.6"/>
<circle cx="195.7" cy="321.1" r=".46"/>
</g>
<circle cx="255.1" cy="268.5" r=".46" fill="#0dab76"/>
<g fill="none" stroke="#0dab76" stroke-width=".19">
<path d="M255.1 268.5h11.4M266.5 282.2h4.6"/>
<circle cx="255.1" cy="268.5" r=".46"/>
</g>
<circle cx="255.1" cy="282.2" r=".46" fill="#0dab76"/>
<g fill="none" stroke="#0dab76" stroke-width=".19">
<path d="M255.1 252.6h11.4M255.1 282.2h11.4"/>
<circle cx="255.1" cy="282.2" r=".46"/>
</g>
<circle cx="255.1" cy="252.6" r=".46" fill="#0dab76"/>
<g fill="none" stroke="#0dab76" stroke-width=".19">
<path d="M255.1 234.3h11.4"/>
<circle cx="255.1" cy="252.6" r=".46"/>
</g>
<circle cx="255.1" cy="234.3" r=".46" fill="#0dab76"/>
<g fill="none" stroke="#0dab76" stroke-width=".19">
<path d="M266.5 113.2h-11.4v16"/>
<circle cx="255.1" cy="234.3" r=".46"/>
</g>
<circle cx="255.1" cy="142.8" r=".46" fill="#0dab76"/>
<g fill="none" stroke="#0dab76" stroke-width=".19">
<path d="M266.5 129.2h-11.4v13.6"/>
<circle cx="255.1" cy="142.8" r=".46"/>
</g>
<circle cx="255.1" cy="129.2" r=".46" fill="#0dab76"/>
<g fill="none" stroke="#0dab76" stroke-width=".19">
<path d="M188.8 316.5v4.6"/>
<circle cx="255.1" cy="129.2" r=".46"/>
</g>
<circle cx="188.8" cy="321.1" r=".46" fill="#0dab76"/>
<g fill="none" stroke="#0dab76" stroke-width=".19">
<path d="M181.9 316.5v4.6"/>
<circle cx="188.8" cy="321.1" r=".46"/>
</g>
<circle cx="181.9" cy="321.1" r=".46" fill="#0dab76"/>
<g fill="none" stroke="#0dab76" stroke-width=".19">
<path d="M266.5 92.6h-11.4v2.3"/>
<circle cx="181.9" cy="321.1" r=".46"/>
</g>
<circle cx="255.1" cy="113.2" r=".46" fill="#0dab76"/>
<g fill="none" stroke="#0dab76" stroke-width=".19">
<path d="M266.5 94.9h-11.4v18.3"/>
<circle cx="255.1" cy="113.2" r=".46"/>
</g>
<circle cx="255.1" cy="94.9" r=".46" fill="#0dab76"/>
<circle cx="255.1" cy="94.9" r=".46" fill="none" stroke="#0dab76" stroke-width=".19"/>
<circle cx="266.5" cy="268.5" r=".46" fill="#0dab76"/>
<circle cx="266.5" cy="268.5" r=".46" fill="none" stroke="#0dab76" stroke-width=".19"/>
<circle cx="266.5" cy="282.2" r=".46" fill="#0dab76"/>
<g fill="none" stroke="#0dab76" stroke-width=".19">
<path d="M74.5 220.6h-4.5v100.5h105.1"/>
<circle cx="266.5" cy="282.2" r=".46"/>
</g>
<circle cx="175.1" cy="321.1" r=".46" fill="#0dab76"/>
<g fill="none" stroke="#0dab76" stroke-width=".19">
<path d="M255.1 300.5h11.4"/>
<circle cx="175.1" cy="321.1" r=".46"/>
</g>
<circle cx="255.1" cy="300.5" r=".46" fill="#0dab76"/>
<g fill="none" stroke="#0dab76" stroke-width=".19">
<path d="M67.7 152h-20.6v68.6h22.9"/>
<circle cx="255.1" cy="300.5" r=".46"/>
</g>
<circle cx="70" cy="220.6" r=".46" fill="#0dab76"/>
<g fill="none" stroke="#0dab76" stroke-width=".19">
<path d="M47.1 154.3h20.6"/>
<circle cx="70" cy="220.6" r=".46"/>
</g>
<circle cx="47.1" cy="154.3" r=".46" fill="#0dab76"/>
<g fill="none" stroke="#0dab76" stroke-width=".19">
<path d="M31.2 158.8h15.9"/>
<circle cx="47.1" cy="154.3" r=".46"/>
</g>
<circle cx="47.1" cy="158.8" r=".46" fill="#0dab76"/>
<g fill="none" stroke="#0dab76" stroke-width=".19">
<path d="M122.6 168h4.5v128h139.4M111.1 220.6h16"/>
<circle cx="47.1" cy="158.8" r=".46"/>
</g>
<circle cx="127.1" cy="220.6" r=".46" fill="#0dab76"/>
<g fill="none" stroke="#0dab76" stroke-width=".19">
<path d="M122.6 170.3h6.8v127.9h137.1M111.1 222.8h18.3"/>
<circle cx="127.1" cy="220.6" r=".46"/>
</g>
<circle cx="129.4" cy="222.8" r=".46" fill="#0dab76"/>
<g fill="none" stroke="#0dab76" stroke-width=".19">
<path d="M67.7 161.1h-11.4v105.1h214.8M56.3 197.7h18.2M170.5 225.1v41.1"/>
<circle cx="129.4" cy="222.8" r=".46"/>
</g>
<circle cx="56.3" cy="197.7" r=".46" fill="#0dab76"/>
<circle cx="56.3" cy="197.7" r=".46" fill="none" stroke="#0dab76" stroke-width=".19"/>
<circle cx="170.5" cy="266.2" r=".46" fill="#0dab76"/>
<circle cx="170.5" cy="266.2" r=".46" fill="none" stroke="#0dab76" stroke-width=".19"/>
<circle cx="266.5" cy="266.2" r=".46" fill="#0dab76"/>
<g fill="none" stroke="#0dab76" stroke-width=".19">
<path d="M67.7 163.4h-9.2v116.6h212.6M58.5 200h16M163.7 225.1v54.9"/>
<circle cx="266.5" cy="266.2" r=".46"/>
</g>
<circle cx="163.7" cy="280" r=".46" fill="#0dab76"/>
<circle cx="163.7" cy="280" r=".46" fill="none" stroke="#0dab76" stroke-width=".19"/>
<circle cx="58.5" cy="200" r=".46" fill="#0dab76"/>
<circle cx="58.5" cy="200" r=".46" fill="none" stroke="#0dab76" stroke-width=".19"/>
<circle cx="266.5" cy="280" r=".46" fill="#0dab76"/>
<g fill="none" stroke="#0dab76" stroke-width=".19">
<path d="M31.2 156.5h36.5M51.7 156.5v66.3h22.8M67.7 145.1h-13.7v73.2h20.5"/>
<circle cx="266.5" cy="280" r=".46"/>
</g>
<circle cx="51.7" cy="156.5" r=".46" fill="#0dab76"/>
<g fill="none" stroke="#0dab76" stroke-width=".19">
<path d="M122.6 133.7h4.5v-13.7h-82.3v116.6h221.7M44.8 195.4h29.7"/>
<circle cx="51.7" cy="156.5" r=".46"/>
</g>
<circle cx="44.8" cy="195.4" r=".46" fill="#0dab76"/>
<g fill="none" stroke="#0dab76" stroke-width=".19">
<path d="M44.8 236.6v18.2h221.7"/>
<circle cx="44.8" cy="195.4" r=".46"/>
</g>
<circle cx="44.8" cy="236.6" r=".46" fill="#0dab76"/>
<g fill="none" stroke="#0dab76" stroke-width=".19">
<path d="M243.7 117.7h4.5v4.6h18.3M243.7 124.6h22.8M266.5 126.9h-18.3v4.5h-4.5M67.7 147.4h-2.3v45.7h9.1M122.6 163.4h9.1v48h-20.6M122.6 165.7h2.2v48h-13.7"/>
<circle cx="44.8" cy="236.6" r=".46"/>
</g>
<text font-size="6.4" fill="#c90d0c" x="102" y="165.7" transform="rotate(-90 102 165.7)">ARDUINO</text>
<text font-size="3.6" x="5.8" y="408">04/02/2022 11:24 f=0.90 C:\Users\Rodrigo\Documents\EAGLE\projects\Safety Printer Shield\SafePrinterBoard_0_5.sch (Sheet: 1/1)</text>
<text font-size="3.2" fill="#c90d0c" x="95.1" y="155" transform="rotate(-90 95.1 155)">UNO R3</text>
<g font-size="2.2" fill="#808080">
<text x="225.9" y="80.6">+5V</text>
<text x="255.1" y="80.6">+12V</text>
<text x="235.7" y="116.4">R9</text>
<text x="235.7" y="120.7">470</text>
<text x="235.7" y="123.2">R10</text>
<text x="235.7" y="127.6">470</text>
<text x="235.7" y="130.1">R11</text>
<text x="235.7" y="134.4">1K</text>
<text x="47.7" y="142.3">+5V</text>
<text x="88.6" y="185.6">ARDUINO_NANO</text>
<text x="162.3" y="221.1" transform="rotate(-90 162.3 221.1)">4K7</text>
<text x="166.6" y="220" transform="rotate(-90 166.6 220)">R8</text>
<text x="169.2" y="221.1" transform="rotate(-90 169.2 221.1)">4K7</text>
<text x="173.5" y="220" transform="rotate(-90 173.5 220)">R7</text>
<text x="180.6" y="311.2" transform="rotate(-90 180.6 311.2)">1K</text>
<text x="184.9" y="311.4" transform="rotate(-90 184.9 311.4)">R6</text>
<text x="187.5" y="311.2" transform="rotate(-90 187.5 311.2)">1K</text>
<text x="191.8" y="311.4" transform="rotate(-90 191.8 311.4)">R5</text>
<text x="194.3" y="311.2" transform="rotate(-90 194.3 311.2)">1K</text>
<text x="198.6" y="311.4" transform="rotate(-90 198.6 311.4)">R4</text>
<text x="201.2" y="311.2" transform="rotate(-90 201.2 311.2)">1K</text>
<text x="205.5" y="311.4" transform="rotate(-90 205.5 311.4)">R3</text>
<text x="208" y="311.2" transform="rotate(-90 208 311.2)">1K</text>
<text x="212.3" y="311.4" transform="rotate(-90 212.3 311.4)">R2</text>
<text x="214.9" y="311.2" transform="rotate(-90 214.9 311.2)">1K</text>
<text x="219.2" y="311.4" transform="rotate(-90 219.2 311.4)">R1</text>
<text x="229" y="311.6">C4</text>
<text x="235.9" y="311.6">C3</text>
<text x="242.7" y="311.6">C2</text>
<text x="249.6" y="311.6">C1</text>
<text x="229" y="316.2">100n</text>
<text x="235.9" y="316.2">100n</text>
<text x="242.7" y="316.2">100n</text>
<text x="249.6" y="316.2">100n</text>
<text x="223.6" y="330.8">GND</text>
</g>
<g font-size="1.9" fill="#808080">
<text x="267.9" y="87.7">1</text>
<text x="267.9" y="90">2</text>
<text x="273.2" y="88.7">1</text>
<text x="267.9" y="92.2">3</text>
<text x="267.9" y="94.5">4</text>
<text x="273.2" y="91">2</text>
<text x="273.2" y="93.3">3</text>
<text x="273.2" y="95.5">4</text>
<text x="267.9" y="106">1</text>
<text x="273.2" y="107">1</text>
<text x="267.9" y="108.2">2</text>
<text x="267.9" y="110.5">3</text>
<text x="267.9" y="112.8">4</text>
<text x="273.2" y="109.3">2</text>
<text x="273.2" y="111.6">3</text>
<text x="273.2" y="113.8">4</text>
<text x="267.9" y="122">1</text>
<text x="267.9" y="124.3">2</text>
<text x="273.2" y="123">1</text>
<text x="273.2" y="125.3">2</text>
<text x="112.1" y="129.8">SCL</text>
<text x="267.9" y="126.5">3</text>
<text x="267.9" y="128.8">4</text>
<text x="273.2" y="127.6">3</text>
<text x="273.2" y="129.8">4</text>
<text x="110.8" y="134.4">AREF</text>
<text x="111.6" y="136.7">GND</text>
<text x="111.9" y="132.1">SDA</text>
<text x="74.4" y="143.6">IOREF</text>
<text x="74.4" y="141.3">RESERVED</text>
<text x="112.4" y="141.2">D12</text>
<text x="112.4" y="138.9">D13</text>
<text x="112.5" y="143.5">D11</text>
<text x="267.9" y="140.3">1</text>
<text x="267.9" y="142.5">2</text>
<text x="273.2" y="141.3">1</text>
<text x="273.2" y="143.6">2</text>
<text x="74.4" y="148.1">3V</text>
<text x="74.4" y="145.8">/RESET</text>
<text x="112.4" y="145.8">D10</text>
<text x="113.4" y="148.1">D9</text>
<text x="267.9" y="144.8">3</text>
<text x="273.2" y="145.8">3</text>
<text x="74.4" y="155">GND1</text>
<text x="74.4" y="152.7">GND2</text>
<text x="74.4" y="150.4">5V</text>
<text x="113.4" y="154.9">D7</text>
<text x="113.4" y="150.4">D8</text>
<text x="267.9" y="154">1</text>
<text x="273.2" y="155">1</text>
<text x="23.4" y="159.5">1</text>
<text x="23.4" y="157.2">2</text>
<text x="28.7" y="158.5">1</text>
<text x="28.7" y="156.3">2</text>
<text x="74.4" y="161.8">A0</text>
<text x="74.4" y="157.3">VIN</text>
<text x="113.4" y="161.8">D4</text>
<text x="113.4" y="159.5">D5</text>
<text x="113.4" y="157.2">D6</text>
<text x="267.9" y="156.3">2</text>
<text x="267.9" y="158.5">3</text>
<text x="267.9" y="160.8">4</text>
<text x="273.2" y="157.3">2</text>
<text x="273.2" y="159.6">3</text>
<text x="273.2" y="161.8">4</text>
<text x="74.4" y="166.4">A2</text>
<text x="74.4" y="164.1">A1</text>
<text x="113.4" y="166.4">D2</text>
<text x="113.4" y="164.1">D3</text>
<text x="74.4" y="173.2">A5/SCL</text>
<text x="74.4" y="170.9">A4/SDA</text>
<text x="74.4" y="168.7">A3</text>
<text x="113.4" y="170.9">D0</text>
<text x="113.4" y="168.7">D1</text>
<text x="267.9" y="172.3">1</text>
<text x="273.2" y="173.2">1</text>
<text x="267.9" y="174.5">2</text>
<text x="267.9" y="176.8">3</text>
<text x="267.9" y="179.1">4</text>
<text x="273.2" y="175.5">2</text>
<text x="273.2" y="177.8">3</text>
<text x="273.2" y="180.1">4</text>
<text x="75.9" y="190.5">1</text>
<text x="81.2" y="191.5">SCK/D13</text>
<text x="95.5" y="191.5">D12/MISO</text>
<text x="108.7" y="190.5">30</text>
<text x="267.9" y="190.5">1</text>
<text x="273.2" y="191.5">1</text>
<text x="75.9" y="192.8">2</text>
<text x="75.9" y="195.1">3</text>
<text x="75.9" y="197.4">4</text>
<text x="81.2" y="193.8">3V3</text>
<text x="81.2" y="196.1">AREF</text>
<text x="92.1" y="196.1">D10/OC1B/SS</text>
<text x="95.7" y="193.8">D11/MOSI</text>
<text x="108.7" y="197.4">27</text>
<text x="108.7" y="195.1">28</text>
<text x="108.7" y="192.8">29</text>
<text x="267.9" y="192.8">2</text>
<text x="267.9" y="195.1">3</text>
<text x="267.9" y="197.4">4</text>
<text x="273.2" y="193.8">2</text>
<text x="273.2" y="196.1">3</text>
<text x="75.9" y="199.6">5</text>
<text x="75.9" y="201.9">6</text>
<text x="81.2" y="198.4">ADC0/A0</text>
<text x="81.2" y="200.7">ADC1/A1</text>
<text x="81.2" y="202.9">ADC2/A2</text>
<text x="96.2" y="198.4">D9/OC1A</text>
<text x="96.6" y="200.7">D8/CLK0</text>
<text x="97.2" y="202.9">D7/AIN1</text>
<text x="108.7" y="201.9">25</text>
<text x="108.7" y="199.6">26</text>
<text x="273.2" y="198.4">4</text>
<text x="75.9" y="204.2">7</text>
<text x="75.9" y="206.5">8</text>
<text x="75.9" y="208.8">9</text>
<text x="81.2" y="205.2">ADC3/A3</text>
<text x="81.2" y="207.5">ADC4/SDA/A4</text>
<text x="81.2" y="209.8">ADC5/SCL/A5</text>
<text x="97.2" y="205.2">D6/AIN0</text>
<text x="99.2" y="209.8">D4/T0</text>
<text x="99.2" y="207.5">D5/T1</text>
<text x="108.7" y="208.8">22</text>
<text x="108.7" y="206.5">23</text>
<text x="108.7" y="204.2">24</text>
<text x="267.9" y="208.8">1</text>
<text x="273.2" y="209.8">1</text>
<text x="74.9" y="211.1">10</text>
<text x="74.9" y="215.6">12</text>
<text x="75" y="213.4">11</text>
<text x="81.2" y="212.1">ADC6/A6</text>
<text x="81.2" y="214.4">ADC7/A7</text>
<text x="97.3" y="214.4">D2/INT0</text>
<text x="97.3" y="212.1">D3/INT1</text>
<text x="108.7" y="215.6">19</text>
<text x="108.7" y="213.4">20</text>
<text x="108.7" y="211.1">21</text>
<text x="267.9" y="211.1">2</text>
<text x="267.9" y="213.4">3</text>
<text x="267.9" y="215.6">4</text>
<text x="273.2" y="212.1">2</text>
<text x="273.2" y="214.4">3</text>
<text x="74.9" y="217.9">13</text>
<text x="74.9" y="220.2">14</text>
<text x="81.2" y="216.7">5V</text>
<text x="81.2" y="219">RESET</text>
<text x="81.2" y="221.2">GND</text>
<text x="98" y="219">RESET</text>
<text x="98.8" y="221.2">D0/RX</text>
<text x="100.2" y="216.7">GND</text>
<text x="108.7" y="220.2">17</text>
<text x="108.7" y="217.9">18</text>
<text x="273.2" y="216.7">4</text>
<text x="74.9" y="222.5">15</text>
<text x="81.2" y="223.5">VIN</text>
<text x="99" y="223.5">D1/TX</text>
<text x="108.7" y="222.5">16</text>
<text x="267.9" y="227.1">1</text>
<text x="267.9" y="229.4">2</text>
<text x="267.9" y="231.7">3</text>
<text x="267.9" y="233.9">4</text>
<text x="273.2" y="228.1">1</text>
<text x="273.2" y="230.4">2</text>
<text x="273.2" y="232.7">3</text>
<text x="267.9" y="236.2">5</text>
<text x="273.2" y="235">4</text>
<text x="273.2" y="237.2">5</text>
<text x="267.9" y="245.4">1</text>
<text x="267.9" y="247.7">2</text>
<text x="267.9" y="249.9">3</text>
<text x="273.2" y="246.4">1</text>
<text x="273.2" y="248.7">2</text>
<text x="273.2" y="251">3</text>
<text x="267.9" y="252.2">4</text>
<text x="267.9" y="254.5">5</text>
<text x="273.2" y="253.2">4</text>
<text x="273.2" y="255.5">5</text>
<text x="267.9" y="265.9">1</text>
<text x="267.9" y="268.2">2</text>
<text x="273.2" y="267">1</text>
<text x="273.2" y="269.2">2</text>
<text x="267.9" y="279.7">1</text>
<text x="267.9" y="281.9">2</text>
<text x="273.2" y="280.7">1</text>
<text x="273.2" y="283">2</text>
<text x="267.9" y="295.7">1</text>
<text x="267.9" y="297.9">2</text>
<text x="273.2" y="296.6">1</text>
<text x="273.2" y="298.9">2</text>
<text x="267.9" y="300.2">3</text>
<text x="267.9" y="302.5">4</text>
<text x="273.2" y="301.2">3</text>
<text x="273.2" y="303.5">4</text>
</g>
<g font-size="1.6" fill="#808080">
<text x="271.1" y="85.3">JP4</text>
<text x="271.1" y="99">Buck Converter</text>
<text x="271.1" y="103.5">JP2</text>
<text x="271.1" y="117.3">I2C LCD</text>
<text x="271.1" y="119.6">JP3</text>
<text x="271.1" y="137.8">JP1</text>
<text x="271.1" y="133.3">Led/Reset Sw</text>
<text x="271.1" y="149.3">Interlock Relay</text>
<text x="19.8" y="153.6">Vin PWR</text>
<text x="271.1" y="151.6">JP5</text>
<text x="22.7" y="162.7">JP14</text>
<text x="271.1" y="165.2">Digital Sensor 1</text>
<text x="271.1" y="169.8">JP6</text>
<text x="271.1" y="183.5">Digital Sensor 2</text>
<text x="271.1" y="188.1">JP7</text>
<text x="271.1" y="201.8">Digital Sensor 3</text>
<text x="271.1" y="206.4">JP8</text>
<text x="271.1" y="220.1">Digital Sensor 4</text>
<text x="271.1" y="224.7">JP10</text>
<text x="271.1" y="240.4">Analog Sensor 1</text>
<text x="271.1" y="243">JP12</text>
<text x="271.1" y="258.7">Analog Sensor 2</text>
<text x="271.3" y="263.5">JP11</text>
<text x="271.3" y="272.7">Temp. Sensor 1</text>
<text x="271.3" y="277.2">JP13</text>
<text x="271.3" y="286.4">Temp. Sensor 2</text>
<text x="271.1" y="293.2">JP9</text>
<text x="271.1" y="306.9">UART</text>
</g>
</svg>
